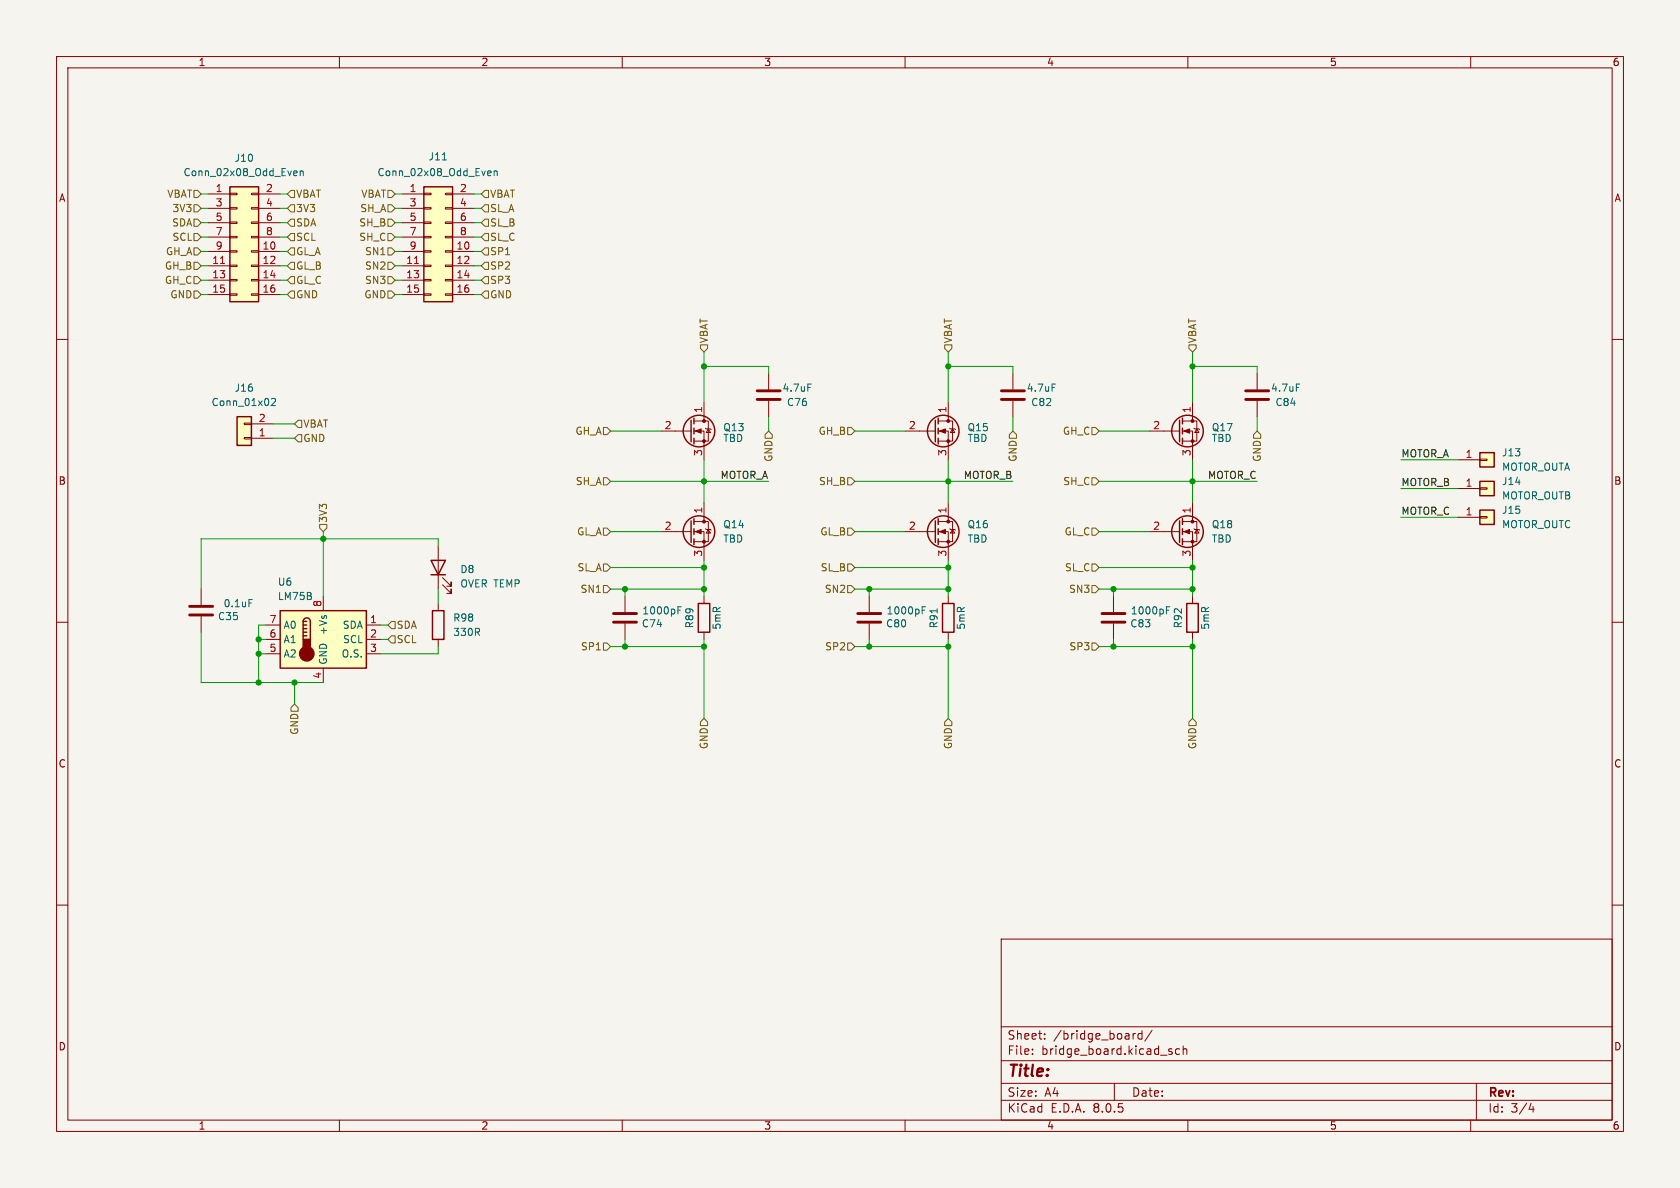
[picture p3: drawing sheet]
<svg xmlns="http://www.w3.org/2000/svg" width="297mm" height="210mm" viewBox="0 0 297 210" stroke-linecap="round" stroke-linejoin="round" font-family="sans-serif">
<path d="M0 0h297v210h-297z" fill="#f5f4ef" stroke="#f5f4ef" stroke-width=".18"/>
<g fill="none" stroke="#840000" stroke-width=".18">
<path d="M10 10h277v190h-277zM12 12h273v186h-273zM60 10v2M110 10v2M160 10v2M210 10v2M260 10v2M10 60h2M285 60h2M10 110h2M285 110h2M10 160h2"/>
<path d="M285 160h2M177 166h108v32h-108zM60 198v2M110 198v2M160 198v2M177 194.5h108M177 191.5h108M177 187.5h108M177 181.5h108M182.5 186.3v.1M182.5 185.5v.1M184.7 183.6v.1"/>
<path d="M184.7 182.8v.1M197 191.5v3M200.7 182.7l-.2 .1M201.9 182.8l-.4-.1-.3 .3v.4l.1 .2h.6M201.9 182.2v1.5M203.7 182.1l-1.3 2M206.8 185.9l.4 .1v.2l-.2 .2h-.3M206.8 185.4l.4 .1M208.5 185.5l-.4-.1-.3 .3v.4l.2 .2h.5M209.2 185.5l.2-.1 .3 .1 .1 .9M209.2 184.9v1.5M210 198v2"/>
<path d="M260 198v2M261 191.5v6.5M270.7 195l-.4 1.1h.9M271 195.6v1"/>
</g>
<path d="M261.6 90.2h2.6v2.5h-2.6z" fill="#ffffc2"/>
<path d="M257.8 91.4h3.8M261.6 91.3h1.3v.3h-1.3z" fill="none" stroke="#840000" stroke-width=".18"/>
<path d="M261.6 90.2h2.6v2.5h-2.6z" fill="none" stroke="#840000" stroke-width=".25"/>
<path d="M261.6 80h2.6v2.6h-2.6z" fill="#ffffc2"/>
<g fill="none" stroke="#840000" stroke-width=".18">
<path d="M222.2 66v2.8M222.2 70.9v2.8M77.5 96.5v7.6M257.8 81.3h3.8M261.6 81.2h1.3v.2h-1.3zM77.5 106.7v1.3M77.5 113v1.3M78.2 103.4l1.6 1.5v-.8v.8h-.8M78.2 102.1l1.6 1.5v-.7v.7h-.8M153.7 105.4v2.8M153.7 110.2v2.8M167.6 105.4v1.3"/>
<path d="M167.6 111.8v1.2M196.8 105.4v2.8M196.8 110.2v2.8M210.8 105.4v1.3M210.8 111.8v1.2"/>
</g>
<path d="M76.2 99.1h2.5l-1.2 2.5zM261.6 80h2.6v2.6h-2.6zM76.2 101.6h2.5M76.5 108h2v5h-2zM166.6 106.7h2.1v5.1h-2.1zM209.8 106.7h2v5.1h-2z" fill="none" stroke="#840000" stroke-width=".25"/>
<path d="M220.2 70.6h4.1M220.2 69.1h4.1M151.6 110h4.1M151.6 108.5h4.1M194.8 110h4.1M194.8 108.5h4.1" fill="none" stroke="#840000" stroke-width=".51"/>
<path d="M229.2 67.9h.6M163 107.9h.4M163 107.3h.6M165.7 107.6v.7M206.2 107.9h.4M206.2 107.3h.6" fill="none" stroke="#006464" stroke-width=".18"/>
<path d="M49.5 108h15.3v10.1h-15.3z" fill="#ffffc2"/>
<g fill="none" stroke="#840000" stroke-width=".25">
<path d="M165.4 74.3v3.8M165.9 73.9v1M165.9 75.7v1M165.9 77.5v1M208.5 74.3v3.8M209 73.9v1M209 75.7v1M209 77.5v1M165.4 92.1v3.8M165.9 91.7v1M165.9 93.5v1M165.9 95.3v1"/>
<path d="M208.5 92.1v3.8M209 91.7v1M209 93.5v1M209 95.3v1M49.5 108h15.3v10.1h-15.3zM53.6 109.9a.64 .64 0 0 1 .6-.7 .64 .64 0 0 1 .7 .7v3.1M53.6 112.4h.6M53.6 111.8h.6M53.6 111.1h.6M53.6 110.5h.6M53.6 109.9v3.1M53.6 109.9h.6"/>
<circle cx="166.8" cy="76.2" r="2.79"/>
<circle cx="209.9" cy="76.2" r="2.79"/>
<circle cx="166.8" cy="94" r="2.79"/>
<circle cx="209.9" cy="94" r="2.79"/>
</g>
<g fill="#840000" stroke="#840000" stroke-width=".25">
<path d="M53.6 113h1.3v1.9h-1.3z"/>
<circle cx="54.2" cy="115.6" r="1.27"/>
</g>
<g fill="none" stroke="#840000" stroke-width=".18">
<path d="M160 76.2h5.4M165.9 76.2h1.7v5.1M165.9 74.4h2.5v3.6h-2.5M167.6 71.1v3.3M167.9 75.7l.1 .1h.8l.1 .1M168.4 75.8l.4 .7h-.8zM203.2 76.2h5.3M209 76.2h1.8v5.1M209 74.4h2.6v3.6h-2.6M210.8 71.1v3.3M211.1 75.7l.1 .1h.8l.1 .1M211.6 75.8l.4 .7h-.8z"/>
<path d="M160 94h5.4M165.9 94h1.7v5.1M165.9 92.2h2.5v3.6h-2.5M167.6 88.9v3.3M167.9 93.5l.1 .1h.8l.1 .1M168.4 93.6l.4 .6h-.8zM203.2 94h5.3M209 94h1.8v5.1M209 92.2h2.6v3.6h-2.6M210.8 88.9v3.3M211.1 93.5l.1 .1h.8l.1 .1M211.6 93.6l.4 .6h-.8z"/>
<path d="M35.6 104.1v2.8M35.6 109v2.8M47 110.5h2.5M47 113h2.5M47 115.6h2.5M57.1 105.4v2.6M57.1 118.1v2.6M64.8 110.5h2.5M64.8 113h2.5M64.8 115.6h2.5"/>
</g>
<g fill="#840000" stroke="#840000" stroke-width=".18">
<path d="M166.1 94l1-.4v.8z"/>
<path d="M166.1 76.2l1-.4v.8z"/>
<path d="M209.3 76.2l1-.4v.8z"/>
<path d="M209.3 94l1-.4v.8z"/>
<circle cx="167.6" cy="95.8" r=".25"/>
<circle cx="167.6" cy="92.2" r=".25"/>
<circle cx="167.6" cy="78" r=".25"/>
<circle cx="167.6" cy="74.4" r=".25"/>
<circle cx="210.8" cy="78" r=".25"/>
<circle cx="210.8" cy="74.4" r=".25"/>
<circle cx="210.8" cy="95.8" r=".25"/>
<circle cx="210.8" cy="92.2" r=".25"/>
</g>
<path d="M33.5 108.7h4.1M33.5 107.2h4.1" fill="none" stroke="#840000" stroke-width=".51"/>
<path d="M44 106h.6" fill="none" stroke="#006464" stroke-width=".18"/>
<path d="M41.9 73.7h2.5v5h-2.5z" fill="#ffffc2"/>
<path d="M43.2 74.8h1.2v.3h-1.2zM43.2 77.3h1.2v.3h-1.2zM44.4 77.5h3.9M44.4 74.9h3.9M110.5 105.4v2.8M110.5 110.2v2.8" fill="none" stroke="#840000" stroke-width=".18"/>
<path d="M41.9 73.7h2.5v5h-2.5z" fill="none" stroke="#840000" stroke-width=".25"/>
<path d="M48 70.6l.5-.2 .2 .4-.8 .9h.8M119.8 107.9h.5M119.8 107.3h.7" fill="none" stroke="#006464" stroke-width=".18"/>
<path d="M108.5 110h4M108.5 108.5h4" fill="none" stroke="#840000" stroke-width=".51"/>
<path d="M74.9 33h5.1v20.3h-5.1z" fill="#ffffc2"/>
<g fill="none" stroke="#840000" stroke-width=".18">
<path d="M71.1 34.3h3.8M71.1 36.8h3.8M71.1 39.4h3.8M74.9 39.2h1.3v.3h-1.3zM74.9 36.7h1.3v.3h-1.3zM74.9 34.2h1.3v.2h-1.3zM78.7 39.2h1.3v.3h-1.3zM78.7 36.7h1.3v.3h-1.3zM78.7 34.2h1.3v.2h-1.3zM80 34.3h3.8M80 36.8h3.8M80 39.4h3.8"/>
<path d="M71.1 44.5h3.8M71.1 47h3.8M71.1 49.5h3.8M71.1 52.1h3.8M71.1 41.9h3.8M74.9 51.9h1.3v.3h-1.3zM74.9 49.4h1.3v.3h-1.3zM74.9 46.9h1.3v.2h-1.3zM74.9 44.3h1.3v.3h-1.3zM74.9 41.8h1.3v.2h-1.3zM78.7 51.9h1.3v.3h-1.3zM78.7 49.4h1.3v.3h-1.3z"/>
<path d="M78.7 46.9h1.3v.2h-1.3zM78.7 44.3h1.3v.3h-1.3zM78.7 41.8h1.3v.2h-1.3zM80 44.5h3.8M80 47h3.8M80 49.5h3.8M80 52.1h3.8M80 41.9h3.8"/>
</g>
<path d="M74.9 33h5.1v20.3h-5.1z" fill="none" stroke="#840000" stroke-width=".25"/>
<path d="M73.3 46.6h.7" fill="none" stroke="#a90000" stroke-width=".18"/>
<path d="M78.2 28.3h.7M86.4 30.2l.4 .1v.2l-.6 .1M86.8 31l-.4 .1M87.4 30.3l.1-.1 .3 .1 .1 .8M87.4 30.2v.9" fill="none" stroke="#006464" stroke-width=".18"/>
<path d="M261.6 85.1h2.6v2.5h-2.6z" fill="#ffffc2"/>
<path d="M179.1 66v2.8M179.1 70.9v2.8M257.8 86.4h3.8M261.6 86.2h1.3v.3h-1.3zM124.5 105.4v1.3M124.5 111.8v1.2" fill="none" stroke="#840000" stroke-width=".18"/>
<path d="M261.6 85.1h2.6v2.5h-2.6zM123.4 106.7h2.1v5.1h-2.1z" fill="none" stroke="#840000" stroke-width=".25"/>
<path d="M177 70.6h4.1M177 69.1h4.1" fill="none" stroke="#840000" stroke-width=".51"/>
<path d="M186 67.9h.6" fill="none" stroke="#006464" stroke-width=".18"/>
<path d="M40.6 33h5.1v20.3h-5.1z" fill="#ffffc2"/>
<g fill="none" stroke="#840000" stroke-width=".18">
<path d="M36.8 34.3h3.8M36.8 36.8h3.8M36.8 39.4h3.8M40.6 39.2h1.3v.3h-1.3zM40.6 36.7h1.3v.3h-1.3zM40.6 34.2h1.3v.2h-1.3zM44.4 39.2h1.3v.3h-1.3zM44.4 36.7h1.3v.3h-1.3zM44.4 34.2h1.3v.2h-1.3zM45.7 34.3h3.8M45.7 36.8h3.8M45.7 39.4h3.8"/>
<path d="M36.8 44.5h3.8M36.8 47h3.8M36.8 49.5h3.8M36.8 52.1h3.8M36.8 41.9h3.8M40.6 51.9h1.3v.3h-1.3zM40.6 49.4h1.3v.3h-1.3zM40.6 46.9h1.3v.2h-1.3zM40.6 44.3h1.3v.3h-1.3zM40.6 41.8h1.3v.2h-1.3zM44.4 51.9h1.3v.3h-1.3zM44.4 49.4h1.3v.3h-1.3z"/>
<path d="M44.4 46.9h1.3v.2h-1.3zM44.4 44.3h1.3v.3h-1.3zM44.4 41.8h1.3v.2h-1.3zM45.7 44.5h3.8M45.7 47h3.8M45.7 49.5h3.8M45.7 52.1h3.8M45.7 41.9h3.8M116.8 76.2h5.4M122.7 76.2h1.8v5.1M122.7 74.4h2.5v3.6h-2.5M124.5 71.1v3.3"/>
<path d="M124.7 75.7l.1 .1h.8l.1 .1M125.2 75.8l.4 .7h-.8zM135.9 66v2.8M135.9 70.9v2.8M116.8 94h5.4M122.7 94h1.8v5.1M122.7 92.2h2.5v3.6h-2.5M124.5 88.9v3.3M124.7 93.5l.1 .1h.8l.1 .1M125.2 93.6l.4 .6h-.8z"/>
</g>
<g fill="none" stroke="#840000" stroke-width=".25">
<path d="M40.6 33h5.1v20.3h-5.1zM122.2 74.3v3.8M122.7 73.9v1M122.7 75.7v1M122.7 77.5v1M122.2 92.1v3.8M122.7 91.7v1M122.7 93.5v1M122.7 95.3v1"/>
<circle cx="123.6" cy="76.2" r="2.79"/>
<circle cx="123.6" cy="94" r="2.79"/>
</g>
<path d="M39 46.6h.7" fill="none" stroke="#a90000" stroke-width=".18"/>
<path d="M52.1 30.2l.4 .1v.2l-.6 .1M52.5 31l-.4 .1M53.1 30.3l.1-.1 .4 .1v.8M53.1 30.2v.9M142.8 67.9h.6" fill="none" stroke="#006464" stroke-width=".18"/>
<g fill="#840000" stroke="#840000" stroke-width=".18">
<path d="M122.9 76.2l1.1-.4v.8z"/>
<path d="M122.9 94l1.1-.4v.8z"/>
<circle cx="124.5" cy="78" r=".25"/>
<circle cx="124.5" cy="74.4" r=".25"/>
<circle cx="124.5" cy="95.8" r=".25"/>
<circle cx="124.5" cy="92.2" r=".25"/>
</g>
<path d="M133.9 70.6h4M133.9 69.1h4" fill="none" stroke="#840000" stroke-width=".51"/>
<g fill="none" stroke="#725600" stroke-width=".18">
<path d="M34.3 33.7h.6l.7 .6-.7 .6h-.6zM34.3 38.7h.6l.7 .7-.7 .6h-.6zM34.3 36.2h.6l.7 .6-.7 .7h-.6zM50.8 39.4l.6-.7h.7v1.3h-.7zM50.8 36.8l.6-.6h.7v1.3h-.7zM51.4 33.7h.7v1.2h-.7l-.6-.6zM68.6 36.2h.6l.6 .6-.6 .7h-.6zM68.6 33.7h.6l.6 .6-.6 .6h-.6zM68.6 38.7h.6l.6 .7-.6 .6h-.6zM85.7 36.2h.7v1.3h-.7l-.6-.7zM85.7 33.7h.7v1.2h-.7l-.6-.6zM85.7 38.7h.7v1.3h-.7l-.6-.6z"/>
<path d="M34.3 51.4h.6l.7 .7-.7 .6h-.6zM34.3 43.8h.6l.7 .7-.7 .6h-.6zM34.3 46.4h.6l.7 .6-.7 .6h-.6zM34.3 48.9h.6l.7 .6-.7 .7h-.6zM34.3 41.3h.6l.7 .6-.7 .6h-.6zM50.8 41.9l.6-.6h.7v1.2h-.7zM50.8 44.5l.6-.7h.7v1.3h-.7zM50.8 49.5l.6-.6h.7v1.3h-.7zM50.8 47l.6-.6h.7v1.2h-.7zM51.4 51.4h.7v1.3h-.7l-.6-.6zM68.6 51.4h.6l.6 .7-.6 .6h-.6zM68.6 46.4h.6l.6 .6-.6 .6h-.6z"/>
<path d="M68.6 43.8h.6l.6 .7-.6 .6h-.6zM68.6 48.9h.6l.6 .6-.6 .7h-.6zM68.6 41.3h.6l.6 .6-.6 .6h-.6zM85.7 51.4h.7v1.3h-.7l-.6-.6zM85.7 46.4h.7v1.2h-.7l-.6-.6zM85.7 43.8h.7v1.3h-.7l-.6-.6zM85.7 48.9h.7v1.3h-.7l-.6-.7zM85.7 41.3h.7v1.2h-.7l-.6-.6zM52.7 74.3h.6v1.3h-.6l-.6-.7zM52.7 76.8h.6v1.3h-.6l-.6-.6zM106.7 75.6h.6l.6 .6-.6 .6h-.6zM123.8 61h1.3v.6l-.6 .6-.7-.6z"/>
<path d="M135.9 76.2l.6 .6v.7h-1.2v-.7zM149.9 75.6h.6l.6 .6-.6 .6h-.6zM167 61h1.3v.6l-.7 .6-.6-.6zM179.1 76.2l.6 .6v.7h-1.3v-.7zM193 75.6h.7l.6 .6-.6 .6h-.7zM210.2 61h1.3v.6l-.7 .6-.6-.6zM222.2 76.2l.7 .6v.7h-1.3v-.7zM56.5 92.7h1.3v.6l-.7 .7-.6-.7zM106.7 93.3h.6l.6 .7-.6 .6h-.6zM106.7 99.7h.6l.6 .6-.6 .7h-.6zM106.7 84.5h.6l.6 .6-.6 .6h-.6zM149.9 93.3h.6l.6 .7-.6 .6h-.6z"/>
<path d="M149.9 99.7h.6l.6 .6-.6 .7h-.6zM149.9 84.5h.6l.6 .6-.6 .6h-.6zM193 99.7h.7l.6 .6-.6 .7h-.7zM193 84.5h.7l.6 .6-.6 .6h-.7zM193 93.3h.7l.6 .7-.6 .6h-.7zM69.2 109.9h.6v1.2h-.6l-.6-.6zM69.2 112.4h.6v1.3h-.6l-.6-.7zM106.7 113.7h.6l.6 .6-.6 .6h-.6zM106.7 103.5h.6l.6 .6-.6 .7h-.6zM149.9 113.7h.6l.6 .6-.6 .6h-.6zM149.9 103.5h.6l.6 .6-.6 .7h-.6zM193 103.5h.7l.6 .6-.6 .7h-.7z"/>
<path d="M193 113.7h.7l.6 .6-.6 .6h-.7zM52.1 124.5l.6 .6v.6h-1.3v-.6zM124.5 127l.6 .6v.7h-1.3v-.7zM167.6 127l.7 .6v.7h-1.3v-.7zM210.8 127l.7 .6v.7h-1.3v-.7z"/>
</g>
<g fill="none" stroke="#009600" stroke-width=".18">
<path d="M35.6 34.3h1.2M35.6 36.8h1.2M35.6 39.4h1.2M49.5 34.3h1.3M49.5 36.8h1.3M49.5 39.4h1.3M69.8 34.3h1.3M69.8 36.8h1.3M69.8 39.4h1.3M83.8 34.3h1.3M83.8 36.8h1.3M83.8 39.4h1.3"/>
<path d="M35.6 41.9h1.2M35.6 47h1.2M35.6 44.5h1.2M35.6 49.5h1.2M35.6 52.1h1.2M49.5 41.9h1.3M49.5 47h1.3M49.5 44.5h1.3M49.5 49.5h1.3M49.5 52.1h1.3M69.8 41.9h1.3M69.8 47h1.3"/>
<path d="M69.8 44.5h1.3M69.8 49.5h1.3M69.8 52.1h1.3M83.8 41.9h1.3M83.8 47h1.3M83.8 44.5h1.3M83.8 49.5h1.3M83.8 52.1h1.3M48.3 77.5h3.8M48.3 74.9h3.8M107.9 76.2h8.9M124.5 64.8h11.4v1.2"/>
<path d="M124.5 62.2v8.9M135.9 73.7v2.5M151.1 76.2h8.9M167.6 64.8h11.5v1.2M167.6 62.2v8.9M179.1 73.7v2.5M194.3 76.2h8.9M210.8 64.8h11.4v1.2M210.8 62.2v8.9M222.2 73.7v2.5M57.1 94v11.4M77.5 96.5v-1.2h-41.9v8.8"/>
<path d="M107.9 85.1h28M107.9 94h8.9M124.5 81.3v7.6M124.5 99.1v6.3M151.1 85.1h28M151.1 94h8.9M167.6 81.3v7.6M167.6 99.1v6.3M194.3 85.1h27.9M194.3 94h8.9M210.8 81.3v7.6M210.8 99.1v6.3"/>
<path d="M247.6 81.3h10.2M247.6 91.4h10.2M247.6 86.4h10.2M35.6 111.8v8.9h21.5M45.7 115.6h1.3M45.7 113h1.3M47 110.5h-1.3v10.2M67.3 113h1.3M67.3 110.5h1.3M77.5 114.3v1.3h-10.2M77.5 104.1v2.6M107.9 100.3h16.6"/>
<path d="M107.9 104.1h16.6M107.9 114.3h16.6M110.5 104.1v1.3M110.5 113v1.3M124.5 113v14M151.1 100.3h16.5M151.1 104.1h16.5M151.1 114.3h16.5M153.7 104.1v1.3M153.7 113v1.3M167.6 113v14M194.3 100.3h16.5"/>
<path d="M194.3 104.1h16.5M194.3 114.3h16.5M196.8 104.1v1.3M196.8 113v1.3M210.8 113v14M52.1 120.7v3.8"/>
</g>
<g fill="#009600" stroke="#009600" stroke-width=".18">
<circle cx="210.8" cy="114.3" r=".46"/>
<circle cx="167.6" cy="104.1" r=".46"/>
<circle cx="167.6" cy="114.3" r=".46"/>
<circle cx="196.8" cy="114.3" r=".46"/>
<circle cx="153.7" cy="114.3" r=".46"/>
<circle cx="124.5" cy="114.3" r=".46"/>
<circle cx="124.5" cy="104.1" r=".46"/>
<circle cx="57.1" cy="95.3" r=".46"/>
<circle cx="110.5" cy="114.3" r=".46"/>
<circle cx="110.5" cy="104.1" r=".46"/>
<circle cx="210.8" cy="85.1" r=".46"/>
<circle cx="196.8" cy="104.1" r=".46"/>
<circle cx="210.8" cy="104.1" r=".46"/>
<circle cx="210.8" cy="100.3" r=".46"/>
<circle cx="210.8" cy="64.8" r=".46"/>
<circle cx="52.1" cy="120.7" r=".46"/>
<circle cx="45.7" cy="113" r=".46"/>
<circle cx="45.7" cy="115.6" r=".46"/>
<circle cx="45.7" cy="120.7" r=".46"/>
<circle cx="167.6" cy="100.3" r=".46"/>
<circle cx="167.6" cy="85.1" r=".46"/>
<circle cx="167.6" cy="64.8" r=".46"/>
<circle cx="153.7" cy="104.1" r=".46"/>
<circle cx="124.5" cy="85.1" r=".46"/>
<circle cx="124.5" cy="100.3" r=".46"/>
<circle cx="124.5" cy="64.8" r=".46"/>
</g>
<text font-size="2.8" fill="#840000" x="178" y="190.9">Title:</text>
<g font-size="2.1" fill="#840000">
<text x="178" y="184">Sheet:</text>
<text x="186.2" y="184">/bridge_board/</text>
<text x="178" y="186.7">File:</text>
<text x="184.1" y="186.7">bridge_board.kicad_sch</text>
<text x="178" y="196.9">KiCad</text>
<text x="178" y="194.1">Size:</text>
<text x="184.7" y="194.1">A4</text>
<text x="185.7" y="196.9">E.D.A.</text>
<text x="193.3" y="196.9">8.0.5</text>
<text x="200" y="194.1">Date:</text>
<text x="263" y="194.3">Rev:</text>
<text x="263" y="196.9">Id:</text>
<text x="267.1" y="196.9">3/4</text>
</g>
<g font-size="1.8" fill="#840000">
<text x="35" y="11.9">1</text>
<text x="85" y="11.9">2</text>
<text x="135" y="11.9">3</text>
<text x="185" y="11.9">4</text>
<text x="235" y="11.9">5</text>
<text x="285" y="11.9">6</text>
<text x="10.3" y="35.9">A</text>
<text x="285.3" y="35.9">A</text>
<text x="10.3" y="85.9">B</text>
<text x="285.3" y="85.9">B</text>
<text x="10.3" y="135.9">C</text>
<text x="285.3" y="135.9">C</text>
<text x="10.3" y="185.9">D</text>
<text x="285.3" y="185.9">D</text>
<text x="35" y="199.9">1</text>
<text x="85" y="199.9">2</text>
<text x="135" y="199.9">3</text>
<text x="185" y="199.9">4</text>
<text x="235" y="199.9">5</text>
<text x="285" y="199.9">6</text>
</g>
<g font-size="1.8" fill="#006464">
<text x="41.4" y="28.8">J10</text>
<text x="75.7" y="28.5">J11</text>
<text x="32.3" y="31.3">Conn_02x08_Odd_Even</text>
<text x="66.6" y="31.3">Conn_02x08_Odd_Even</text>
<text x="37.3" y="72">Conn_01x02</text>
<text x="41.4" y="69.4">J16</text>
<text x="138.2" y="69.4">4.7uF</text>
<text x="139" y="72">C76</text>
<text x="181.4" y="69.4">4.7uF</text>
<text x="182.2" y="72">C82</text>
<text x="224.6" y="69.4">4.7uF</text>
<text x="225.4" y="72">C84</text>
<text x="127.8" y="76.4">Q13</text>
<text x="171" y="76.4">Q15</text>
<text x="214.1" y="76.4">Q17</text>
<text x="127.8" y="78.3">TBD</text>
<text x="171" y="78.3">TBD</text>
<text x="214.1" y="78.3">TBD</text>
<text x="265.4" y="80.9">J13</text>
<text x="265.4" y="83.4">MOTOR_OUTA</text>
<text x="265.4" y="86">J14</text>
<text x="265.4" y="88.5">MOTOR_OUTB</text>
<text x="127.8" y="93.6">Q14</text>
<text x="171" y="93.6">Q16</text>
<text x="214.1" y="93.6">Q18</text>
<text x="265.4" y="91">J15</text>
<text x="265.4" y="93.6">MOTOR_OUTC</text>
<text x="81.3" y="101.5">D8</text>
<text x="127.8" y="96.1">TBD</text>
<text x="171" y="96.1">TBD</text>
<text x="214.1" y="96.1">TBD</text>
<text x="39.4" y="107.5">0.1uF</text>
<text x="49" y="106.3">LM75B</text>
<text x="49" y="103.7">U6</text>
<text x="81.3" y="104.1">OVER TEMP</text>
<text x="38.4" y="109.8">C35</text>
<text x="50" y="113.9">A1</text>
<text x="50" y="111.4">A0</text>
<text x="58" y="112.4" transform="rotate(-90 58 112.4)">+Vs</text>
<text x="60.5" y="111.4">SDA</text>
<text x="60.6" y="113.9">SCL</text>
<text x="80" y="112.6">330R</text>
<text x="80" y="110.1">R98</text>
<text x="113.4" y="111.1">C74</text>
<text x="113.5" y="108.8">1000pF</text>
<text x="122.8" y="111.2" transform="rotate(-90 122.8 111.2)">R89</text>
<text x="127.6" y="111.4" transform="rotate(-90 127.6 111.4)">5mR</text>
<text x="156.5" y="111.1">C80</text>
<text x="156.6" y="108.8">1000pF</text>
<text x="166" y="111.2" transform="rotate(-90 166 111.2)">R91</text>
<text x="170.8" y="111.4" transform="rotate(-90 170.8 111.4)">5mR</text>
<text x="199.7" y="111.1">C83</text>
<text x="199.8" y="108.8">1000pF</text>
<text x="209.1" y="111.2" transform="rotate(-90 209.1 111.2)">R92</text>
<text x="214" y="111.4" transform="rotate(-90 214 111.4)">5mR</text>
<text x="50" y="116.4">A2</text>
<text x="58" y="117.6" transform="rotate(-90 58 117.6)">GND</text>
<text x="60.3" y="116.4">O.S.</text>
</g>
<g font-size="1.8" fill="#725600">
<text x="29.5" y="35.2">VBAT</text>
<text x="52.3" y="35.2">VBAT</text>
<text x="63.8" y="35.2">VBAT</text>
<text x="86.6" y="35.2">VBAT</text>
<text x="30.3" y="40.2">SDA</text>
<text x="30.4" y="37.7">3V3</text>
<text x="52.3" y="40.2">SDA</text>
<text x="52.3" y="37.7">3V3</text>
<text x="63.4" y="40.2">SH_B</text>
<text x="63.6" y="37.7">SH_A</text>
<text x="86.6" y="37.7">SL_A</text>
<text x="86.6" y="40.2">SL_B</text>
<text x="29.1" y="47.9">GH_B</text>
<text x="29.2" y="45.3">GH_A</text>
<text x="30.4" y="42.8">SCL</text>
<text x="52.3" y="42.8">SCL</text>
<text x="52.3" y="45.3">GL_A</text>
<text x="52.3" y="47.9">GL_B</text>
<text x="63.4" y="42.8">SH_C</text>
<text x="64.4" y="47.9">SN2</text>
<text x="64.4" y="45.3">SN1</text>
<text x="86.6" y="47.9">SP2</text>
<text x="86.6" y="45.3">SP1</text>
<text x="86.6" y="42.8">SL_C</text>
<text x="29.1" y="50.4">GH_C</text>
<text x="30" y="52.9">GND</text>
<text x="52.3" y="50.4">GL_C</text>
<text x="52.3" y="52.9">GND</text>
<text x="64.3" y="52.9">GND</text>
<text x="64.4" y="50.4">SN3</text>
<text x="86.6" y="52.9">GND</text>
<text x="86.6" y="50.4">SP3</text>
<text x="125.3" y="60.8" transform="rotate(-90 125.3 60.8)">VBAT</text>
<text x="168.5" y="60.8" transform="rotate(-90 168.5 60.8)">VBAT</text>
<text x="211.7" y="60.8" transform="rotate(-90 211.7 60.8)">VBAT</text>
<text x="53.5" y="75.8">VBAT</text>
<text x="101.6" y="77.1">GH_A</text>
<text x="144.6" y="77.1">GH_B</text>
<text x="187.8" y="77.1">GH_C</text>
<text x="53.5" y="78.3">GND</text>
<text x="136.8" y="81.7" transform="rotate(-90 136.8 81.7)">GND</text>
<text x="179.9" y="81.7" transform="rotate(-90 179.9 81.7)">GND</text>
<text x="223.1" y="81.7" transform="rotate(-90 223.1 81.7)">GND</text>
<text x="101.7" y="86">SH_A</text>
<text x="144.7" y="86">SH_B</text>
<text x="187.9" y="86">SH_C</text>
<text x="58" y="92.5" transform="rotate(-90 58 92.5)">3V3</text>
<text x="101.9" y="94.8">GL_A</text>
<text x="144.9" y="94.8">GL_B</text>
<text x="188.1" y="94.8">GL_C</text>
<text x="102" y="101.2">SL_A</text>
<text x="145" y="101.2">SL_B</text>
<text x="188.2" y="101.2">SL_C</text>
<text x="102.5" y="105">SN1</text>
<text x="145.7" y="105">SN2</text>
<text x="188.9" y="105">SN3</text>
<text x="70" y="111.4">SDA</text>
<text x="70" y="113.9">SCL</text>
<text x="102.6" y="115.2">SP1</text>
<text x="145.8" y="115.2">SP2</text>
<text x="189" y="115.2">SP3</text>
<text x="52.9" y="130" transform="rotate(-90 52.9 130)">GND</text>
<text x="125.3" y="132.5" transform="rotate(-90 125.3 132.5)">GND</text>
<text x="168.5" y="132.5" transform="rotate(-90 168.5 132.5)">GND</text>
<text x="211.7" y="132.5" transform="rotate(-90 211.7 132.5)">GND</text>
</g>
<g font-size="1.8" fill="#a90000">
<text x="38" y="34">1</text>
<text x="46.9" y="34">2</text>
<text x="72.3" y="34">1</text>
<text x="81.2" y="34">2</text>
<text x="38" y="36.6">3</text>
<text x="38" y="39.1">5</text>
<text x="38" y="41.7">7</text>
<text x="46.9" y="36.6">4</text>
<text x="46.9" y="39.1">6</text>
<text x="46.9" y="41.7">8</text>
<text x="72.3" y="36.6">3</text>
<text x="72.3" y="39.1">5</text>
<text x="72.3" y="41.7">7</text>
<text x="81.2" y="36.6">4</text>
<text x="81.2" y="39.1">6</text>
<text x="81.2" y="41.7">8</text>
<text x="37.4" y="46.7">11</text>
<text x="38" y="44.2">9</text>
<text x="46.3" y="44.2">10</text>
<text x="46.3" y="46.7">12</text>
<text x="71.7" y="46.7">11</text>
<text x="72.3" y="44.2">9</text>
<text x="80.6" y="44.2">10</text>
<text x="80.6" y="46.7">12</text>
<text x="37.4" y="49.3">13</text>
<text x="37.4" y="51.8">15</text>
<text x="46.3" y="49.3">14</text>
<text x="46.3" y="51.8">16</text>
<text x="71.7" y="49.3">13</text>
<text x="71.7" y="51.8">15</text>
<text x="80.6" y="49.3">14</text>
<text x="80.6" y="51.8">16</text>
<text x="45.6" y="77.2">1</text>
<text x="45.6" y="74.7">2</text>
<text x="117.4" y="75.9">2</text>
<text x="124.2" y="73.1" transform="rotate(-90 124.2 73.1)">1</text>
<text x="160.6" y="75.9">2</text>
<text x="167.4" y="73.1" transform="rotate(-90 167.4 73.1)">1</text>
<text x="203.8" y="75.9">2</text>
<text x="210.6" y="73.1" transform="rotate(-90 210.6 73.1)">1</text>
<text x="124.2" y="80.7" transform="rotate(-90 124.2 80.7)">3</text>
<text x="167.4" y="80.7" transform="rotate(-90 167.4 80.7)">3</text>
<text x="210.6" y="80.7" transform="rotate(-90 210.6 80.7)">3</text>
<text x="259" y="81">1</text>
<text x="259" y="86.1">1</text>
<text x="117.4" y="93.7">2</text>
<text x="124.2" y="90.9" transform="rotate(-90 124.2 90.9)">1</text>
<text x="160.6" y="93.7">2</text>
<text x="167.4" y="90.9" transform="rotate(-90 167.4 90.9)">1</text>
<text x="203.8" y="93.7">2</text>
<text x="210.6" y="90.9" transform="rotate(-90 210.6 90.9)">1</text>
<text x="259" y="91.2">1</text>
<text x="124.2" y="98.5" transform="rotate(-90 124.2 98.5)">3</text>
<text x="167.4" y="98.5" transform="rotate(-90 167.4 98.5)">3</text>
<text x="210.6" y="98.5" transform="rotate(-90 210.6 98.5)">3</text>
<text x="56.9" y="107.4" transform="rotate(-90 56.9 107.4)">8</text>
<text x="47.6" y="112.8">6</text>
<text x="47.6" y="110.2">7</text>
<text x="65.3" y="110.2">1</text>
<text x="65.3" y="112.8">2</text>
<text x="47.6" y="115.3">5</text>
<text x="65.3" y="115.3">3</text>
<text x="56.9" y="120.1" transform="rotate(-90 56.9 120.1)">4</text>
</g>
<g font-size="1.8" fill="#0f0f0f">
<text x="247.6" y="80.9">MOTOR_A</text>
<text x="127.3" y="84.7">MOTOR_A</text>
<text x="170.3" y="84.7">MOTOR_B</text>
<text x="213.5" y="84.7">MOTOR_C</text>
<text x="247.6" y="86">MOTOR_B</text>
<text x="247.6" y="91.1">MOTOR_C</text>
</g>
</svg>
